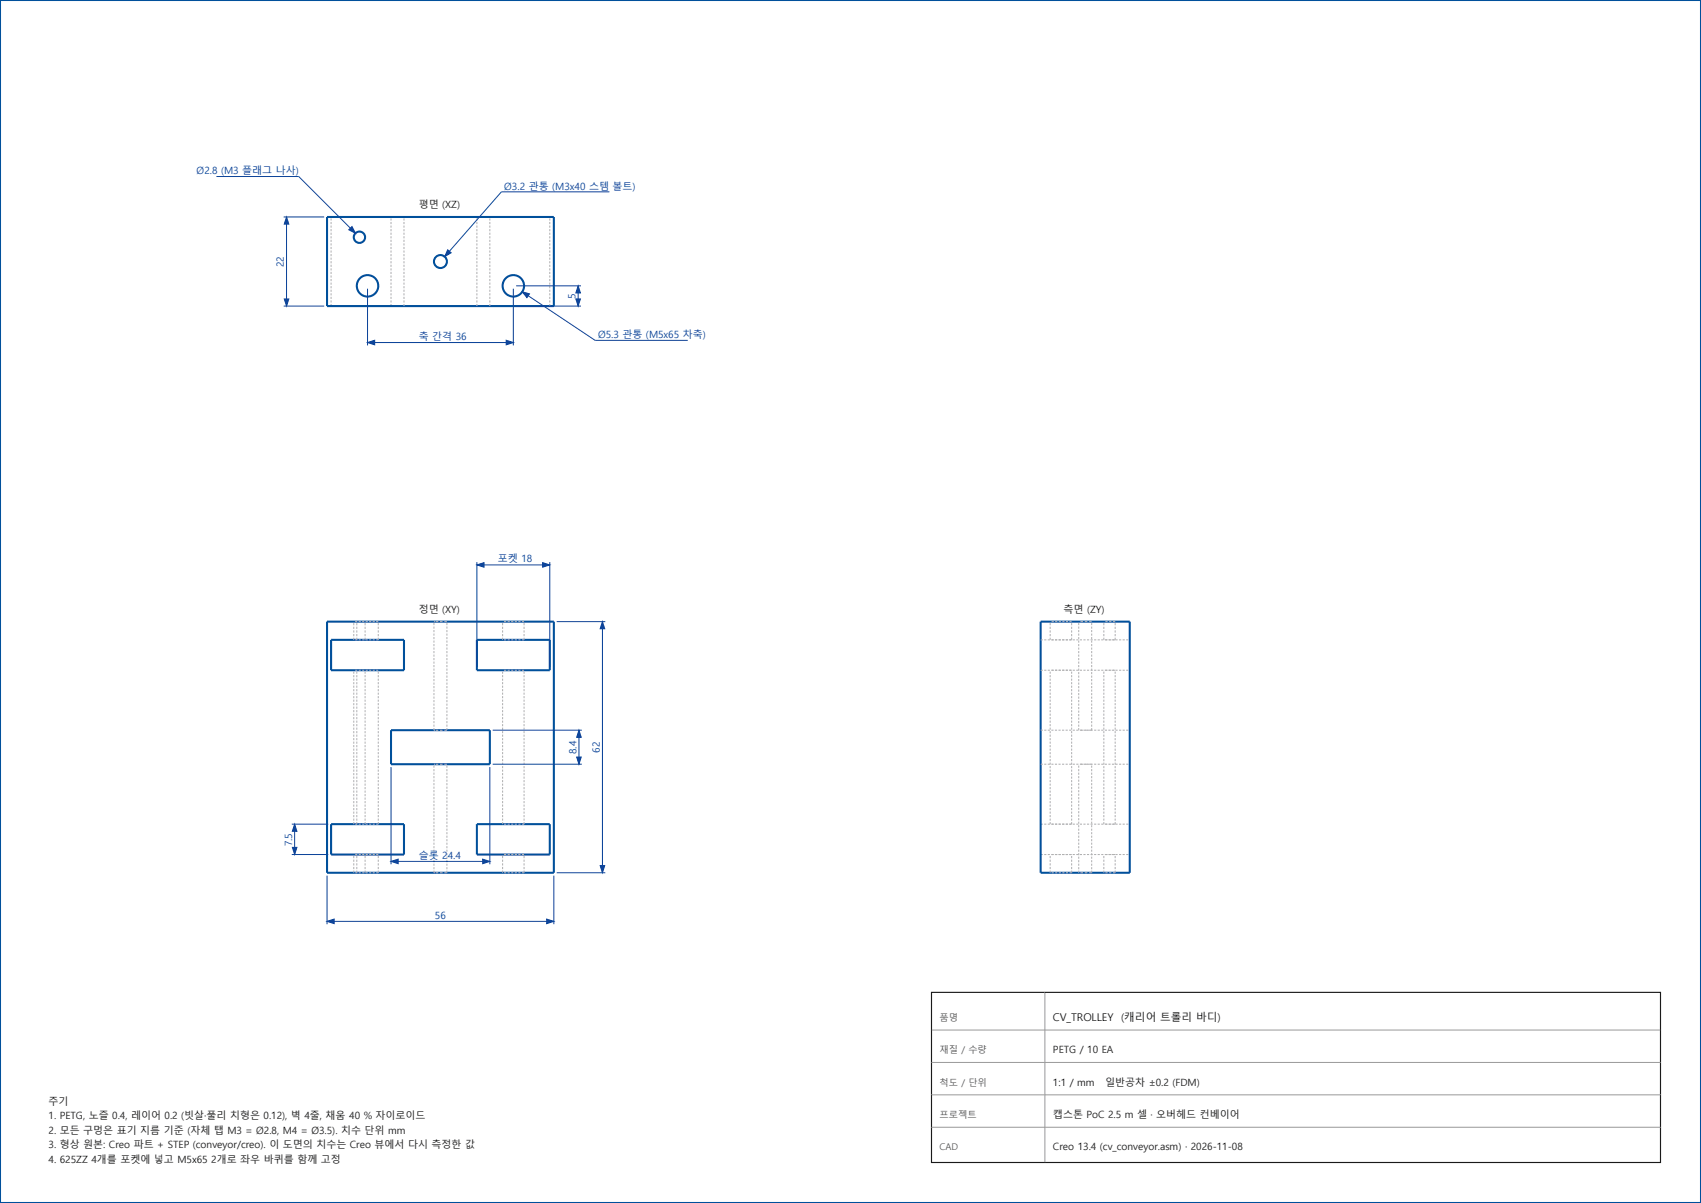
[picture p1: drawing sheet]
<svg xmlns="http://www.w3.org/2000/svg" width="420mm" height="297mm" viewBox="0 0 420 297" stroke-linecap="round" stroke-linejoin="round" font-family="sans-serif">
<g fill="none" stroke="#00509b" stroke-width=".51">
<path d="M0 0h420v297h-420zM80.8 53.6h55.9v22h-55.9zM80.8 153.5h55.9v62h-55.9zM81.8 158h18v7.5h-18zM117.8 158h18v7.5h-18zM257 153.5h22v62h-22zM96.5 180.3h24.5v8.4h-24.5zM81.8 203.5h18v7.5h-18zM117.8 203.5h18v7.5h-18z"/>
<circle cx="88.7" cy="58.6" r="1.4"/>
<circle cx="90.7" cy="70.6" r="2.65"/>
<circle cx="108.7" cy="64.6" r="1.6"/>
<circle cx="126.7" cy="70.6" r="2.65"/>
</g>
<g fill="none" stroke="#afafb4" stroke-width=".25">
<path d="M81.8 53.6h.1M81.8 53.9v.5M81.8 54.8v.5M81.8 55.7v.5M81.8 56.6v.5M81.8 57.4v.6M81.8 58.3v.5M81.8 59.2v.5M96.6 53.6h.1M96.6 53.9v.5M96.6 54.8v.5M96.6 55.7v.5"/>
<path d="M96.6 56.6v.5M96.6 57.4v.6M96.6 58.3v.5M96.6 59.2v.5M99.8 53.6h.1M99.8 53.9v.5M99.8 54.8v.5M99.8 55.7v.5M99.8 56.6v.5M99.8 57.4v.6M99.8 58.3v.5M99.8 59.2v.5"/>
<path d="M117.8 53.6h.1M117.8 53.9v.5M117.8 54.8v.5M117.8 55.7v.5M117.8 56.6v.5M117.8 57.4v.6M117.8 58.3v.5M117.8 59.2v.5M120.9 53.6h.1M120.9 53.9v.5M120.9 54.8v.5M120.9 55.7v.5"/>
<path d="M120.9 56.6v.5M120.9 57.4v.6M120.9 58.3v.5M120.9 59.2v.5M135.8 53.6h.1M135.8 53.9v.5M135.8 54.8v.5M135.8 55.7v.5M135.8 56.6v.5M135.8 57.4v.6M135.8 58.3v.5M135.8 59.2v.5"/>
<path d="M81.8 60.1v.5M81.8 61v.5M81.8 61.8v.6M81.8 62.7v.5M81.8 63.6v.5M81.8 64.5v.5M81.8 65.4v.5M81.8 66.2v.6M81.8 67.1v.5M81.8 68v.5M81.8 68.9v.5M81.8 69.8v.5"/>
<path d="M81.8 70.6v.6M81.8 71.5v.5M81.8 72.4v.5M81.8 73.3v.5M81.8 74.2v.5M81.8 75v.6M96.6 60.1v.5M96.6 61v.5M96.6 61.8v.6M96.6 62.7v.5M96.6 63.6v.5M96.6 64.5v.5"/>
<path d="M96.6 65.4v.5M96.6 66.2v.6M96.6 67.1v.5M96.6 68v.5M96.6 68.9v.5M96.6 69.8v.5M96.6 70.6v.6M96.6 71.5v.5M96.6 72.4v.5M96.6 73.3v.5M96.6 74.2v.5M96.6 75v.6"/>
<path d="M99.8 60.1v.5M99.8 61v.5M99.8 61.8v.6M99.8 62.7v.5M99.8 63.6v.5M99.8 64.5v.5M99.8 65.4v.5M99.8 66.2v.6M99.8 67.1v.5M99.8 68v.5M99.8 68.9v.5M99.8 69.8v.5"/>
<path d="M99.8 70.6v.6M99.8 71.5v.5M99.8 72.4v.5M99.8 73.3v.5M99.8 74.2v.5M99.8 75v.6M117.8 60.1v.5M117.8 61v.5M117.8 61.8v.6M117.8 62.7v.5M117.8 63.6v.5M117.8 64.5v.5"/>
<path d="M117.8 65.4v.5M117.8 66.2v.6M117.8 67.1v.5M117.8 68v.5M117.8 68.9v.5M117.8 69.8v.5M117.8 70.6v.6M117.8 71.5v.5M117.8 72.4v.5M117.8 73.3v.5M117.8 74.2v.5M117.8 75v.6"/>
<path d="M120.9 60.1v.5M120.9 61v.5M120.9 61.8v.6M120.9 62.7v.5M120.9 63.6v.5M120.9 64.5v.5M120.9 65.4v.5M120.9 66.2v.6M120.9 67.1v.5M120.9 68v.5M120.9 68.9v.5M120.9 69.8v.5"/>
<path d="M120.9 70.6v.6M120.9 71.5v.5M120.9 72.4v.5M120.9 73.3v.5M120.9 74.2v.5M120.9 75v.6M135.8 60.1v.5M135.8 61v.5M135.8 61.8v.6M135.8 62.7v.5M135.8 63.6v.5M135.8 64.5v.5"/>
<path d="M135.8 65.4v.5M135.8 66.2v.6M135.8 67.1v.5M135.8 68v.5M135.8 68.9v.5M135.8 69.8v.5M135.8 70.6v.6M135.8 71.5v.5M135.8 72.4v.5M135.8 73.3v.5M135.8 74.2v.5M135.8 75v.6"/>
<path d="M87.3 158h.1M87.3 153.8v.6M87.3 154.7v.6M87.3 155.6v.6M87.3 156.5v.6M87.3 157.4v.6M87.3 153.5h.1M87.7 158h.5M87.7 153.5h.5M88.1 153.8v.6M88.1 154.7v.6M88.1 155.6v.6"/>
<path d="M88.1 156.5v.6M88.1 157.4v.6M88.6 158h.5M88.6 153.5h.5M89.4 158h.5M89.4 153.5h.5M90.1 153.8v.6M90.1 154.7v.6M90.1 155.6v.6M90.1 156.5v.6M90.1 157.4v.6M90.3 158h.5"/>
<path d="M90.3 153.5h.5M91.2 158h.5M91.2 153.5h.5M92 158h.5M92 153.5h.5M92.9 153.5h.5M93.4 157.4v.6h-.5M93.4 153.8v.6M93.4 154.7v.6M93.4 155.6v.6M93.4 156.5v.6M107.2 153.5h.1"/>
<path d="M107.2 153.8v.5M107.2 154.7v.5M107.2 155.5v.6M107.2 156.4v.5M107.2 157.3v.5M107.2 158.1v.6M107.2 159v.5M107.2 159.9v.5M107.6 153.5h.6M108.6 153.5h.7M109.7 153.5h.6M110.3 153.5h.1"/>
<path d="M110.3 153.8v.5M110.3 154.7v.5M110.3 155.5v.6M110.3 156.4v.5M110.3 157.3v.5M110.3 158.1v.6M110.3 159v.5M110.3 159.9v.5M124.1 158h.1M124.1 153.8v.6M124.1 154.7v.6M124.1 155.6v.6"/>
<path d="M124.1 156.5v.6M124.1 157.4v.6M124.1 153.5h.1M124.5 158h.5M124.5 153.5h.5M125.3 158h.6M125.3 153.5h.6M126.2 158h.6M126.2 153.5h.6M127.1 158h.5M127.1 153.5h.5M128 158h.5"/>
<path d="M128 153.5h.5M128.9 153.5h.5M129.4 157.4v.6h-.5M129.4 153.8v.6M129.4 154.7v.6M129.4 155.6v.6M129.4 156.5v.6M257 158h.5M257.8 158h.6M258.7 158h.5M259.3 158h.1M259.3 153.5h.1"/>
<path d="M259.3 153.8v.6M259.3 154.7v.6M259.3 155.6v.6M259.3 156.5v.6M259.3 157.4v.6M259.6 158h.6M259.7 153.5h.5M260.5 158h.6M260.5 153.5h.6M261.4 158h.6M261.4 153.5h.6M262.2 158h.6"/>
<path d="M262.3 153.5h.5M263.1 158h.6M263.2 153.5h.5M264.1 153.5h.5M264.6 157.4v.6h-.6M264.6 153.8v.6M264.6 154.7v.6M264.6 155.6v.6M264.6 156.5v.6M264.9 158h.5M265.8 158h.5M266.4 153.5h.1"/>
<path d="M266.4 153.8v.5M266.4 154.7v.5M266.4 155.5v.6M266.4 156.4v.5M266.4 157.3v.5M266.4 158.1v.6M266.4 159v.5M266.4 159.9v.5M266.6 158h.6M266.8 153.5h.6M267.5 158h.5M267.8 153.5h.7"/>
<path d="M268.4 158h.5M268.9 153.5h.7M269.3 158h.5M269.6 153.5h.1M269.6 153.8v.5M269.6 154.7v.5M269.6 155.5v.6M269.6 156.4v.5M269.6 157.3v.5M269.6 158.1v.6M269.6 159v.5M269.6 159.9v.5"/>
<path d="M270.2 158h.5M271 158h.6M271.9 158h.5M272.6 153.8v.6M272.6 154.7v.6M272.6 155.6v.6M272.6 156.5v.6M272.6 157.4v.6M272.8 158h.7M272.9 153.5h.6M273.7 158h.7M273.9 153.5h.5"/>
<path d="M274.8 153.5h.6M275.4 157.4v.6h-.8M275.4 153.8v.6M275.4 154.7v.6M275.4 155.6v.6M275.4 156.5v.6M275.4 158h.6M276.3 158h.5M277.2 158h.5M278.1 158h.5M279 158h.1M87.3 165.5h.1"/>
<path d="M87.3 165.8v.5M87.3 166.7v.5M87.3 167.5v.6M87.3 168.4v.5M87.3 169.3v.5M87.3 170.1v.6M87.3 171v.5M87.3 171.9v.5M87.3 172.7v.5M87.3 173.6v.5M87.3 174.5v.5M87.3 175.3v.5"/>
<path d="M87.3 176.2v.5M87.3 177v.6M87.3 177.9v.5M87.3 178.8v.5M87.3 179.6v.6M87.7 165.5h.5M88.1 165.8v.5M88.1 166.7v.5M88.1 167.5v.6M88.1 168.4v.5M88.1 169.3v.5M88.1 170.1v.6"/>
<path d="M88.1 171v.5M88.1 171.9v.5M88.1 172.7v.5M88.1 173.6v.5M88.1 174.5v.5M88.1 175.3v.5M88.1 176.2v.5M88.1 177v.6M88.1 177.9v.5M88.1 178.8v.5M88.1 179.6v.6M88.6 165.5h.5"/>
<path d="M89.4 165.5h.5M90.1 165.8v.5M90.1 166.7v.5M90.1 167.5v.6M90.1 168.4v.5M90.1 169.3v.5M90.1 170.1v.6M90.1 171v.5M90.1 171.9v.5M90.1 172.7v.5M90.1 173.6v.5M90.1 174.5v.5"/>
<path d="M90.1 175.3v.5M90.1 176.2v.5M90.1 177v.6M90.1 177.9v.5M90.1 178.8v.5M90.1 179.6v.6M90.3 165.5h.5M91.2 165.5h.5M92 165.5h.5M92.9 165.5h.5M93.4 165.8v.5M93.4 166.7v.5"/>
<path d="M93.4 167.5v.6M93.4 168.4v.5M93.4 169.3v.5M93.4 170.1v.6M93.4 171v.5M93.4 171.9v.5M93.4 172.7v.5M93.4 173.6v.5M93.4 174.5v.5M93.4 175.3v.5M93.4 176.2v.5M93.4 177v.6"/>
<path d="M93.4 177.9v.5M93.4 178.8v.5M93.4 179.6v.6M107.2 160.7v.6M107.2 161.6v.5M107.2 162.5v.5M107.2 163.3v.5M107.2 164.2v.5M107.2 165.1v.5M107.2 165.9v.5M107.2 166.8v.5M107.2 167.6v.6"/>
<path d="M107.2 168.5v.5M107.2 169.4v.5M107.2 170.2v.6M107.2 171.1v.5M107.2 172v.5M107.2 172.8v.6M107.2 173.7v.5M107.2 174.6v.5M107.2 175.4v.5M107.2 176.3v.5M107.2 177.2v.5M107.2 178v.5"/>
<path d="M107.2 178.9v.5M107.2 179.8v.5M110.3 179.8v.5h-.6M110.3 160.7v.6M110.3 161.6v.5M110.3 162.5v.5M110.3 163.3v.5M110.3 164.2v.5M110.3 165.1v.5M110.3 165.9v.5M110.3 166.8v.5M110.3 167.6v.6"/>
<path d="M110.3 168.5v.5M110.3 169.4v.5M110.3 170.2v.6M110.3 171.1v.5M110.3 172v.5M110.3 172.8v.6M110.3 173.7v.5M110.3 174.6v.5M110.3 175.4v.5M110.3 176.3v.5M110.3 177.2v.5M110.3 178v.5"/>
<path d="M110.3 178.9v.5M124.1 165.5h.1M124.1 165.8v.5M124.1 166.7v.5M124.1 167.5v.6M124.1 168.4v.5M124.1 169.3v.5M124.1 170.1v.6M124.1 171v.5M124.1 171.9v.5M124.1 172.7v.5M124.1 173.6v.5"/>
<path d="M124.1 174.5v.5M124.1 175.3v.5M124.1 176.2v.5M124.1 177v.6M124.1 177.9v.5M124.1 178.8v.5M124.1 179.6v.6M124.5 165.5h.5M125.3 165.5h.6M126.2 165.5h.6M127.1 165.5h.5M128 165.5h.5"/>
<path d="M128.9 165.5h.5M129.4 165.8v.5M129.4 166.7v.5M129.4 167.5v.6M129.4 168.4v.5M129.4 169.3v.5M129.4 170.1v.6M129.4 171v.5M129.4 171.9v.5M129.4 172.7v.5M129.4 173.6v.5M129.4 174.5v.5"/>
<path d="M129.4 175.3v.5M129.4 176.2v.5M129.4 177v.6M129.4 177.9v.5M129.4 178.8v.5M129.4 179.6v.6M257 165.5h.5M257.8 165.5h.6M258.7 165.5h.5M259.3 165.5h.1M259.3 165.8v.5M259.3 166.7v.5"/>
<path d="M259.3 167.5v.6M259.3 168.4v.5M259.3 169.3v.5M259.3 170.1v.6M259.3 171v.5M259.3 171.9v.5M259.3 172.7v.5M259.3 173.6v.5M259.3 174.5v.5M259.3 175.3v.5M259.3 176.2v.5M259.3 177v.6"/>
<path d="M259.3 177.9v.5M259.3 178.8v.5M259.3 179.6v.6M259.6 165.5h.6M260.5 165.5h.6M261.4 165.5h.6M262.2 165.5h.6M263.1 165.5h.6M264 165.5h.6M264.6 165.8v.5M264.6 166.7v.5M264.6 167.5v.6"/>
<path d="M264.6 168.4v.5M264.6 169.3v.5M264.6 170.1v.6M264.6 171v.5M264.6 171.9v.5M264.6 172.7v.5M264.6 173.6v.5M264.6 174.5v.5M264.6 175.3v.5M264.6 176.2v.5M264.6 177v.6M264.6 177.9v.5"/>
<path d="M264.6 178.8v.5M264.6 179.6v.6M264.9 165.5h.5M265.8 165.5h.5M266.4 160.7v.6M266.4 161.6v.5M266.4 162.5v.5M266.4 163.3v.5M266.4 164.2v.5M266.4 165.1v.5M266.4 165.9v.5M266.4 166.8v.5"/>
<path d="M266.4 167.6v.6M266.4 168.5v.5M266.4 169.4v.5M266.4 170.2v.6M266.4 171.1v.5M266.4 172v.5M266.4 172.8v.6M266.4 173.7v.5M266.4 174.6v.5M266.4 175.4v.5M266.4 176.3v.5M266.4 177.2v.5"/>
<path d="M266.4 178v.5M266.4 178.9v.5M266.4 179.8v.5M266.6 165.5h.6M267.5 165.5h.5M268.4 165.5h.5M269.3 165.5h.5M269.6 160.7v.6M269.6 161.6v.5M269.6 162.5v.5M269.6 163.3v.5M269.6 164.2v.5"/>
<path d="M269.6 165.1v.5M269.6 165.9v.5M269.6 166.8v.5M269.6 167.6v.6M269.6 168.5v.5M269.6 169.4v.5M269.6 170.2v.6M269.6 171.1v.5M269.6 172v.5M269.6 172.8v.6M269.6 173.7v.5M269.6 174.6v.5"/>
<path d="M269.6 175.4v.5M269.6 176.3v.5M269.6 177.2v.5M269.6 178v.5M269.6 178.9v.5M269.6 179.8v.5M270.2 165.5h.5M271 165.5h.6M271.9 165.5h.5M272.6 165.8v.5M272.6 166.7v.5M272.6 167.5v.6"/>
<path d="M272.6 168.4v.5M272.6 169.3v.5M272.6 170.1v.6M272.6 171v.5M272.6 171.9v.5M272.6 172.7v.5M272.6 173.6v.5M272.6 174.5v.5M272.6 175.3v.5M272.6 176.2v.5M272.6 177v.6M272.6 177.9v.5"/>
<path d="M272.6 178.8v.5M272.6 179.6v.6M272.8 165.5h.7M273.7 165.5h.7M274.6 165.5h.8M275.4 165.8v.5M275.4 166.7v.5M275.4 167.5v.6M275.4 168.4v.5M275.4 169.3v.5M275.4 170.1v.6M275.4 171v.5"/>
<path d="M275.4 171.9v.5M275.4 172.7v.5M275.4 173.6v.5M275.4 174.5v.5M275.4 175.3v.5M275.4 176.2v.5M275.4 177v.6M275.4 177.9v.5M275.4 178.8v.5M275.4 179.6v.6M275.4 165.5h.6M276.3 165.5h.5"/>
<path d="M277.2 165.5h.5M278.1 165.5h.5M279 165.5h.1M87.3 180.5v.5M87.3 181.4v.5M87.3 182.2v.5M87.3 183.1v.5M87.3 184v.5M87.3 184.8v.5M87.3 185.7v.5M87.3 186.5v.6M87.3 187.4v.5"/>
<path d="M87.3 188.3v.5M87.3 189.1v.6M87.3 190v.5M87.3 190.9v.5M87.3 191.7v.5M87.3 192.6v.5M87.3 193.5v.5M87.3 194.3v.5M87.3 195.2v.5M87.3 196v.6M87.3 196.9v.5M87.3 197.8v.5"/>
<path d="M87.3 198.6v.6M87.3 199.5v.5M88.1 180.5v.5M88.1 181.4v.5M88.1 182.2v.5M88.1 183.1v.5M88.1 184v.5M88.1 184.8v.5M88.1 185.7v.5M88.1 186.5v.6M88.1 187.4v.5M88.1 188.3v.5"/>
<path d="M88.1 189.1v.6M88.1 190v.5M88.1 190.9v.5M88.1 191.7v.5M88.1 192.6v.5M88.1 193.5v.5M88.1 194.3v.5M88.1 195.2v.5M88.1 196v.6M88.1 196.9v.5M88.1 197.8v.5M88.1 198.6v.6"/>
<path d="M88.1 199.5v.5M90.1 180.5v.5M90.1 181.4v.5M90.1 182.2v.5M90.1 183.1v.5M90.1 184v.5M90.1 184.8v.5M90.1 185.7v.5M90.1 186.5v.6M90.1 187.4v.5M90.1 188.3v.5M90.1 189.1v.6"/>
<path d="M90.1 190v.5M90.1 190.9v.5M90.1 191.7v.5M90.1 192.6v.5M90.1 193.5v.5M90.1 194.3v.5M90.1 195.2v.5M90.1 196v.6M90.1 196.9v.5M90.1 197.8v.5M90.1 198.6v.6M90.1 199.5v.5"/>
<path d="M93.4 180.5v.5M93.4 181.4v.5M93.4 182.2v.5M93.4 183.1v.5M93.4 184v.5M93.4 184.8v.5M93.4 185.7v.5M93.4 186.5v.6M93.4 187.4v.5M93.4 188.3v.5M93.4 189.1v.6M93.4 190v.5"/>
<path d="M93.4 190.9v.5M93.4 191.7v.5M93.4 192.6v.5M93.4 193.5v.5M93.4 194.3v.5M93.4 195.2v.5M93.4 196v.6M93.4 196.9v.5M93.4 197.8v.5M93.4 198.6v.6M93.4 199.5v.5M107.2 188.7h.1"/>
<path d="M107.2 180.3h.1M107.2 189v.5M107.2 189.9v.5M107.2 190.7v.6M107.2 191.6v.5M107.2 192.5v.5M107.2 193.3v.6M107.2 194.2v.5M107.2 195.1v.5M107.2 195.9v.6M107.2 196.8v.5M107.2 197.7v.5"/>
<path d="M107.2 198.5v.5M107.2 199.4v.5M107.6 188.7h.6M107.6 180.3h.6M108.6 188.7h.7M108.6 180.3h.7M109.7 188.7h.6M110.3 189v.5M110.3 189.9v.5M110.3 190.7v.6M110.3 191.6v.5M110.3 192.5v.5"/>
<path d="M110.3 193.3v.6M110.3 194.2v.5M110.3 195.1v.5M110.3 195.9v.6M110.3 196.8v.5M110.3 197.7v.5M110.3 198.5v.5M110.3 199.4v.5M124.1 180.5v.5M124.1 181.4v.5M124.1 182.2v.5M124.1 183.1v.5"/>
<path d="M124.1 184v.5M124.1 184.8v.5M124.1 185.7v.5M124.1 186.5v.6M124.1 187.4v.5M124.1 188.3v.5M124.1 189.1v.6M124.1 190v.5M124.1 190.9v.5M124.1 191.7v.5M124.1 192.6v.5M124.1 193.5v.5"/>
<path d="M124.1 194.3v.5M124.1 195.2v.5M124.1 196v.6M124.1 196.9v.5M124.1 197.8v.5M124.1 198.6v.6M124.1 199.5v.5M129.4 180.5v.5M129.4 181.4v.5M129.4 182.2v.5M129.4 183.1v.5M129.4 184v.5"/>
<path d="M129.4 184.8v.5M129.4 185.7v.5M129.4 186.5v.6M129.4 187.4v.5M129.4 188.3v.5M129.4 189.1v.6M129.4 190v.5M129.4 190.9v.5M129.4 191.7v.5M129.4 192.6v.5M129.4 193.5v.5M129.4 194.3v.5"/>
<path d="M129.4 195.2v.5M129.4 196v.6M129.4 196.9v.5M129.4 197.8v.5M129.4 198.6v.6M129.4 199.5v.5M257 188.7h.5M257 180.3h.5M257.8 188.7h.6M257.8 180.3h.6M258.7 188.7h.5M258.7 180.3h.5"/>
<path d="M259.3 180.5v.5M259.3 181.4v.5M259.3 182.2v.5M259.3 183.1v.5M259.3 184v.5M259.3 184.8v.5M259.3 185.7v.5M259.3 186.5v.6M259.3 187.4v.5M259.3 188.3v.5M259.3 189.1v.6M259.3 190v.5"/>
<path d="M259.3 190.9v.5M259.3 191.7v.5M259.3 192.6v.5M259.3 193.5v.5M259.3 194.3v.5M259.3 195.2v.5M259.3 196v.6M259.3 196.9v.5M259.3 197.8v.5M259.3 198.6v.6M259.3 199.5v.5M259.6 188.7h.5"/>
<path d="M259.6 180.3h.5M260.5 188.7h.5M260.5 180.3h.5M261.4 188.7h.5M261.4 180.3h.5M262.2 188.7h.6M262.2 180.3h.6M263.1 188.7h.5M263.1 180.3h.5M264 188.7h.5M264 180.3h.5M264.6 180.5v.5"/>
<path d="M264.6 181.4v.5M264.6 182.2v.5M264.6 183.1v.5M264.6 184v.5M264.6 184.8v.5M264.6 185.7v.5M264.6 186.5v.6M264.6 187.4v.5M264.6 188.3v.5M264.6 189.1v.6M264.6 190v.5M264.6 190.9v.5"/>
<path d="M264.6 191.7v.5M264.6 192.6v.5M264.6 193.5v.5M264.6 194.3v.5M264.6 195.2v.5M264.6 196v.6M264.6 196.9v.5M264.6 197.8v.5M264.6 198.6v.6M264.6 199.5v.5M264.9 188.7h.5M264.9 180.3h.5"/>
<path d="M265.8 188.7h.5M265.8 180.3h.5M266.4 189v.5M266.4 189.9v.5M266.4 190.7v.6M266.4 191.6v.5M266.4 192.5v.5M266.4 193.3v.6M266.4 194.2v.5M266.4 195.1v.5M266.4 195.9v.6M266.4 196.8v.5"/>
<path d="M266.4 197.7v.5M266.4 198.5v.5M266.4 199.4v.5M266.6 188.7h.8M266.6 180.3h.8M267.5 188.7h2.3M267.5 180.3h2.3M269.6 189v.5M269.6 189.9v.5M269.6 190.7v.6M269.6 191.6v.5M269.6 192.5v.5"/>
<path d="M269.6 193.3v.6M269.6 194.2v.5M269.6 195.1v.5M269.6 195.9v.6M269.6 196.8v.5M269.6 197.7v.5M269.6 198.5v.5M269.6 199.4v.5M270.2 188.7h.5M270.2 180.3h.5M271 188.7h.6M271 180.3h.6"/>
<path d="M271.9 188.7h.5M271.9 180.3h.5M272.6 180.5v.5M272.6 181.4v.5M272.6 182.2v.5M272.6 183.1v.5M272.6 184v.5M272.6 184.8v.5M272.6 185.7v.5M272.6 186.5v.6M272.6 187.4v.5M272.6 188.3v.5"/>
<path d="M272.6 189.1v.6M272.6 190v.5M272.6 190.9v.5M272.6 191.7v.5M272.6 192.6v.5M272.6 193.5v.5M272.6 194.3v.5M272.6 195.2v.5M272.6 196v.6M272.6 196.9v.5M272.6 197.8v.5M272.6 198.6v.6"/>
<path d="M272.6 199.5v.5M272.8 188.7h.5M272.8 180.3h.5M273.7 188.7h.5M273.7 180.3h.5M274.6 188.7h.5M274.6 180.3h.5M275.4 180.5v.5M275.4 181.4v.5M275.4 182.2v.5M275.4 183.1v.5M275.4 184v.5"/>
<path d="M275.4 184.8v.5M275.4 185.7v.5M275.4 186.5v.6M275.4 187.4v.5M275.4 188.3v.5M275.4 189.1v.6M275.4 190v.5M275.4 190.9v.5M275.4 191.7v.5M275.4 192.6v.5M275.4 193.5v.5M275.4 194.3v.5"/>
<path d="M275.4 195.2v.5M275.4 196v.6M275.4 196.9v.5M275.4 197.8v.5M275.4 198.6v.6M275.4 199.5v.5M275.4 188.7h.6M275.4 180.3h.6M276.3 188.7h.5M276.3 180.3h.5M277.2 188.7h.5M277.2 180.3h.5"/>
<path d="M278.1 188.7h.5M278.1 180.3h.5M279 188.7h.1M279 180.3h.1M87.3 211h.1M87.3 203.5h.1M87.3 215.5h.1M87.3 200.4v.5M87.3 201.2v.5M87.3 202.1v.5M87.3 203v.5M87.3 211.3v.6"/>
<path d="M87.3 212.2v.6M87.3 213.1v.6M87.3 214v.6M87.3 214.9v.6M87.7 211h.5M87.7 203.5h.5M87.7 215.5h.5M88.1 200.4v.5M88.1 201.2v.5M88.1 202.1v.5M88.1 203v.5M88.1 211.3v.6"/>
<path d="M88.1 212.2v.6M88.1 213.1v.6M88.1 214v.6M88.1 214.9v.6M88.6 211h.5M88.6 203.5h.5M88.6 215.5h.5M89.4 211h.5M89.4 203.5h.5M89.4 215.5h.5M90.1 200.4v.5M90.1 201.2v.5"/>
<path d="M90.1 202.1v.5M90.1 203v.5M90.1 211.3v.6M90.1 212.2v.6M90.1 213.1v.6M90.1 214v.6M90.1 214.9v.6M90.3 211h.5M90.3 203.5h.5M90.3 215.5h.5M91.2 211h.5M91.2 203.5h.5"/>
<path d="M91.2 215.5h.5M92 211h.5M92 203.5h.5M92 215.5h.5M92.9 211h.5M93.4 203v.5h-.5M93.4 214.9v.6h-.5M93.4 200.4v.5M93.4 201.2v.5M93.4 202.1v.5M93.4 211.3v.6M93.4 212.2v.6"/>
<path d="M93.4 213.1v.6M93.4 214v.6M107.2 215.5h.1M107.2 200.3v.5M107.2 201.1v.5M107.2 202v.5M107.2 202.8v.6M107.2 203.7v.5M107.2 204.6v.5M107.2 205.4v.6M107.2 206.3v.5M107.2 207.2v.5"/>
<path d="M107.2 208v.6M107.2 208.9v.5M107.2 209.8v.5M107.2 210.6v.5M107.2 211.5v.5M107.2 212.4v.5M107.2 213.2v.5M107.2 214.1v.5M107.2 215v.5M107.6 215.5h.6M108.6 215.5h.7M110.3 215v.5h-.6"/>
<path d="M110.3 200.3v.5M110.3 201.1v.5M110.3 202v.5M110.3 202.8v.6M110.3 203.7v.5M110.3 204.6v.5M110.3 205.4v.6M110.3 206.3v.5M110.3 207.2v.5M110.3 208v.6M110.3 208.9v.5M110.3 209.8v.5"/>
<path d="M110.3 210.6v.5M110.3 211.5v.5M110.3 212.4v.5M110.3 213.2v.5M110.3 214.1v.5M124.1 211h.1M124.1 203.5h.1M124.1 215.5h.1M124.1 200.4v.5M124.1 201.2v.5M124.1 202.1v.5M124.1 203v.5"/>
<path d="M124.1 211.3v.6M124.1 212.2v.6M124.1 213.1v.6M124.1 214v.6M124.1 214.9v.6M124.5 211h.5M124.5 203.5h.5M124.5 215.5h.5M125.3 211h.6M125.3 203.5h.6M125.3 215.5h.6M126.2 211h.6"/>
<path d="M126.2 203.5h.6M126.2 215.5h.6M127.1 211h.5M127.1 203.5h.5M127.1 215.5h.5M128 211h.5M128 203.5h.5M128 215.5h.5M128.9 211h.5M129.4 203v.5h-.5M129.4 214.9v.6h-.5M129.4 200.4v.5"/>
<path d="M129.4 201.2v.5M129.4 202.1v.5M129.4 211.3v.6M129.4 212.2v.6M129.4 213.1v.6M129.4 214v.6M257 211h.5M257 203.5h.5M257.8 211h.6M257.8 203.5h.6M258.7 211h.5M258.7 203.5h.5"/>
<path d="M259.3 211h.1M259.3 203.5h.1M259.3 215.5h.1M259.3 200.4v.5M259.3 201.2v.5M259.3 202.1v.5M259.3 203v.5M259.3 211.3v.6M259.3 212.2v.6M259.3 213.1v.6M259.3 214v.6M259.3 214.9v.6"/>
<path d="M259.6 211h.6M259.6 203.5h.6M259.7 215.5h.5M260.5 211h.6M260.5 203.5h.6M260.5 215.5h.6M261.4 211h.6M261.4 203.5h.6M261.4 215.5h.6M262.2 211h.6M262.2 203.5h.6M262.3 215.5h.5"/>
<path d="M263.1 211h.6M263.1 203.5h.6M263.2 215.5h.5M264 211h.6M264.6 203v.5h-.6M264.6 214.9v.6h-.5M264.6 200.4v.5M264.6 201.2v.5M264.6 202.1v.5M264.6 211.3v.6M264.6 212.2v.6M264.6 213.1v.6"/>
<path d="M264.6 214v.6M264.9 211h.5M264.9 203.5h.5M265.8 211h.5M265.8 203.5h.5M266.4 200.3v.5M266.4 201.1v.5M266.4 202v.5M266.4 202.8v.6M266.4 203.7v.5M266.4 204.6v.5M266.4 205.4v.6"/>
<path d="M266.4 206.3v.5M266.4 207.2v.5M266.4 208v.6M266.4 208.9v.5M266.4 209.8v.5M266.4 210.6v.5M266.4 211.5v.5M266.4 212.4v.5M266.4 213.2v.5M266.4 214.1v.5M266.4 215v.5M266.6 211h.6"/>
<path d="M266.6 203.5h.6M266.8 215.5h.6M267.5 211h.5M267.5 203.5h.5M267.8 215.5h.7M268.4 211h.5M268.4 203.5h.5M269.3 211h.5M269.3 203.5h.5M269.6 215v.5h-.7M269.6 200.3v.5M269.6 201.1v.5"/>
<path d="M269.6 202v.5M269.6 202.8v.6M269.6 203.7v.5M269.6 204.6v.5M269.6 205.4v.6M269.6 206.3v.5M269.6 207.2v.5M269.6 208v.6M269.6 208.9v.5M269.6 209.8v.5M269.6 210.6v.5M269.6 211.5v.5"/>
<path d="M269.6 212.4v.5M269.6 213.2v.5M269.6 214.1v.5M270.2 211h.5M270.2 203.5h.5M271 211h.6M271 203.5h.6M271.9 211h.5M271.9 203.5h.5M272.6 200.4v.5M272.6 201.2v.5M272.6 202.1v.5"/>
<path d="M272.6 203v.5M272.6 211.3v.6M272.6 212.2v.6M272.6 213.1v.6M272.6 214v.6M272.6 214.9v.6M272.8 211h.7M272.8 203.5h.7M272.9 215.5h.6M273.7 211h.7M273.7 203.5h.7M273.9 215.5h.5"/>
<path d="M274.6 211h.8M275.4 203v.5h-.8M275.4 214.9v.6h-.6M275.4 200.4v.5M275.4 201.2v.5M275.4 202.1v.5M275.4 211.3v.6M275.4 212.2v.6M275.4 213.1v.6M275.4 214v.6M275.4 211h.6M275.4 203.5h.6"/>
<path d="M276.3 211h.5M276.3 203.5h.5M277.2 211h.5M277.2 203.5h.5M278.1 211h.5M278.1 203.5h.5M279 211h.1M279 203.5h.1"/>
</g>
<g fill="none" stroke="#0d4099" stroke-width=".25">
<path d="M53.4 43.6h20.4l14 14M70 53.6h10M70.7 53.6v22M150.5 47.4h-26.7l-14 16M70 75.6h10M90.7 71.3v14M126.7 71.3v14M127.5 75.6h16M127.5 70.6h16M129 72l18 12h22.8M142.7 70.6v5M90.7 84.6h36"/>
<path d="M117.7 138.8v26M117.7 139.5h18M135.7 138.8v26M137.5 153.5h12M148.7 153.5v62M96.5 189.4v24M120.9 189.4v24M121.7 188.7h22M121.7 180.3h22M142.9 180.3v8.4M72 211h9M72 203.5h9"/>
<path d="M72.7 203.5v7.5M80.7 216.2v12M96.5 212.7h24.4M136.7 216.2v12M137.5 215.5h12M80.7 227.5h56"/>
</g>
<g fill="#0d4099" stroke="#0d4099" stroke-width=".25">
<path d="M80.7 227.5l1.8-.6v1.1z"/>
<path d="M135 226.9l1.7 .6-1.7 .5z"/>
<path d="M148.2 213.7h1.1l-.6 1.8z"/>
<path d="M148.7 153.5l.6 1.7h-1.1z"/>
<path d="M117.7 139.5l1.8-.6v1.1z"/>
<path d="M134 138.9l1.7 .6-1.7 .5z"/>
<path d="M72.2 209.2h1.1l-.6 1.8z"/>
<path d="M72.7 203.5l.6 1.7h-1.1z"/>
<path d="M96.5 212.7l1.8-.6v1.1z"/>
<path d="M119.2 212.1l1.7 .6-1.7 .5z"/>
<path d="M142.4 186.9h1.1l-.6 1.8z"/>
<path d="M142.9 180.3l.6 1.7h-1.1z"/>
<path d="M70.2 73.8h1.1l-.6 1.8z"/>
<path d="M70.7 53.6l.6 1.7h-1.1z"/>
<path d="M90.7 84.6l1.8-.6v1.1z"/>
<path d="M125 84l1.7 .6-1.7 .5z"/>
<path d="M142.2 73.8h1.1l-.6 1.8z"/>
<path d="M142.7 70.6l.6 1.7h-1.1z"/>
<path d="M129 72l1.7 .5-.6 1z"/>
<path d="M110.5 61.7l.9 .7-1.6 1z"/>
<path d="M86.9 55.9l.9 1.7-1.7-.9z"/>
</g>
<path d="M230 245h180v42h-180z" fill="none" stroke="#1a1a1a" stroke-width=".28"/>
<path d="M230 254.3h180M258 245v42M230 262.3h180M230 270.3h180M230 278.3h180" fill="none" stroke="#999" stroke-width=".25"/>
<g font-size="2.6" fill="#1a1a1a">
<text x="260" y="252">CV_TROLLEY</text>
<text x="276.8" y="252">(캐리어 트롤리 바디)</text>
</g>
<g font-size="2.5" fill="#0d4099">
<text x="48.6" y="43">Ø2.8 (M3 플래그 나사)</text>
<text x="124.5" y="46.8">Ø3.2 관통 (M3x40 스템 볼트)</text>
<text x="70.1" y="65.9" transform="rotate(-90 70.1 65.9)">22</text>
<text x="142.1" y="73.8" transform="rotate(-90 142.1 73.8)">5</text>
<text x="103.4" y="83.9">축 간격 36</text>
<text x="147.7" y="83.5">Ø5.3 관통 (M5x65 차축)</text>
<text x="122.9" y="138.8">포켓 18</text>
<text x="148.1" y="185.8" transform="rotate(-90 148.1 185.8)">62</text>
<text x="142.3" y="186.2" transform="rotate(-90 142.3 186.2)">8.4</text>
<text x="72.1" y="208.9" transform="rotate(-90 72.1 208.9)">7.5</text>
<text x="103.4" y="212">슬롯 24.4</text>
<text x="107.4" y="226.8">56</text>
</g>
<g font-size="2.5" fill="#1a1a1a">
<text x="103.4" y="51.5">평면 (XZ)</text>
<text x="103.4" y="151.4">정면 (XY)</text>
<text x="262.6" y="151.4">측면 (ZY)</text>
<text x="260" y="260">PETG / 10 EA</text>
<text x="260" y="268">1:1 / mm</text>
<text x="272.9" y="268">일반공차 ±0.2 (FDM)</text>
<text x="12" y="272.7">주기</text>
<text x="12" y="276.3">1. PETG, 노즐 0.4, 레이어 0.2 (빗살·풀리 치형은 0.12), 벽 4줄, 채움 40 % 자이로이드</text>
<text x="12" y="279.9">2. 모든 구멍은 표기 지름 기준 (자체 탭 M3 = Ø2.8, M4 = Ø3.5). 치수 단위 mm</text>
<text x="260" y="276">캡스톤 PoC 2.5 m 셀 · 오버헤드 컨베이어</text>
<text x="12" y="283.4">3. 형상 원본: Creo 파트 + STEP (conveyor/creo). 이 도면의 치수는 Creo 뷰에서 다시 측정한 값</text>
<text x="12" y="287">4. 625ZZ 4개를 포켓에 넣고 M5x65 2개로 좌우 바퀴를 함께 고정</text>
<text x="260" y="284">Creo 13.4 (cv_conveyor.asm) · 2026-11-08</text>
</g>
<g font-size="2.3" fill="#595959">
<text x="232" y="252">품명</text>
<text x="232" y="260">재질 / 수량</text>
<text x="232" y="268">척도 / 단위</text>
<text x="232" y="276">프로젝트</text>
<text x="232" y="284">CAD</text>
</g>
</svg>
